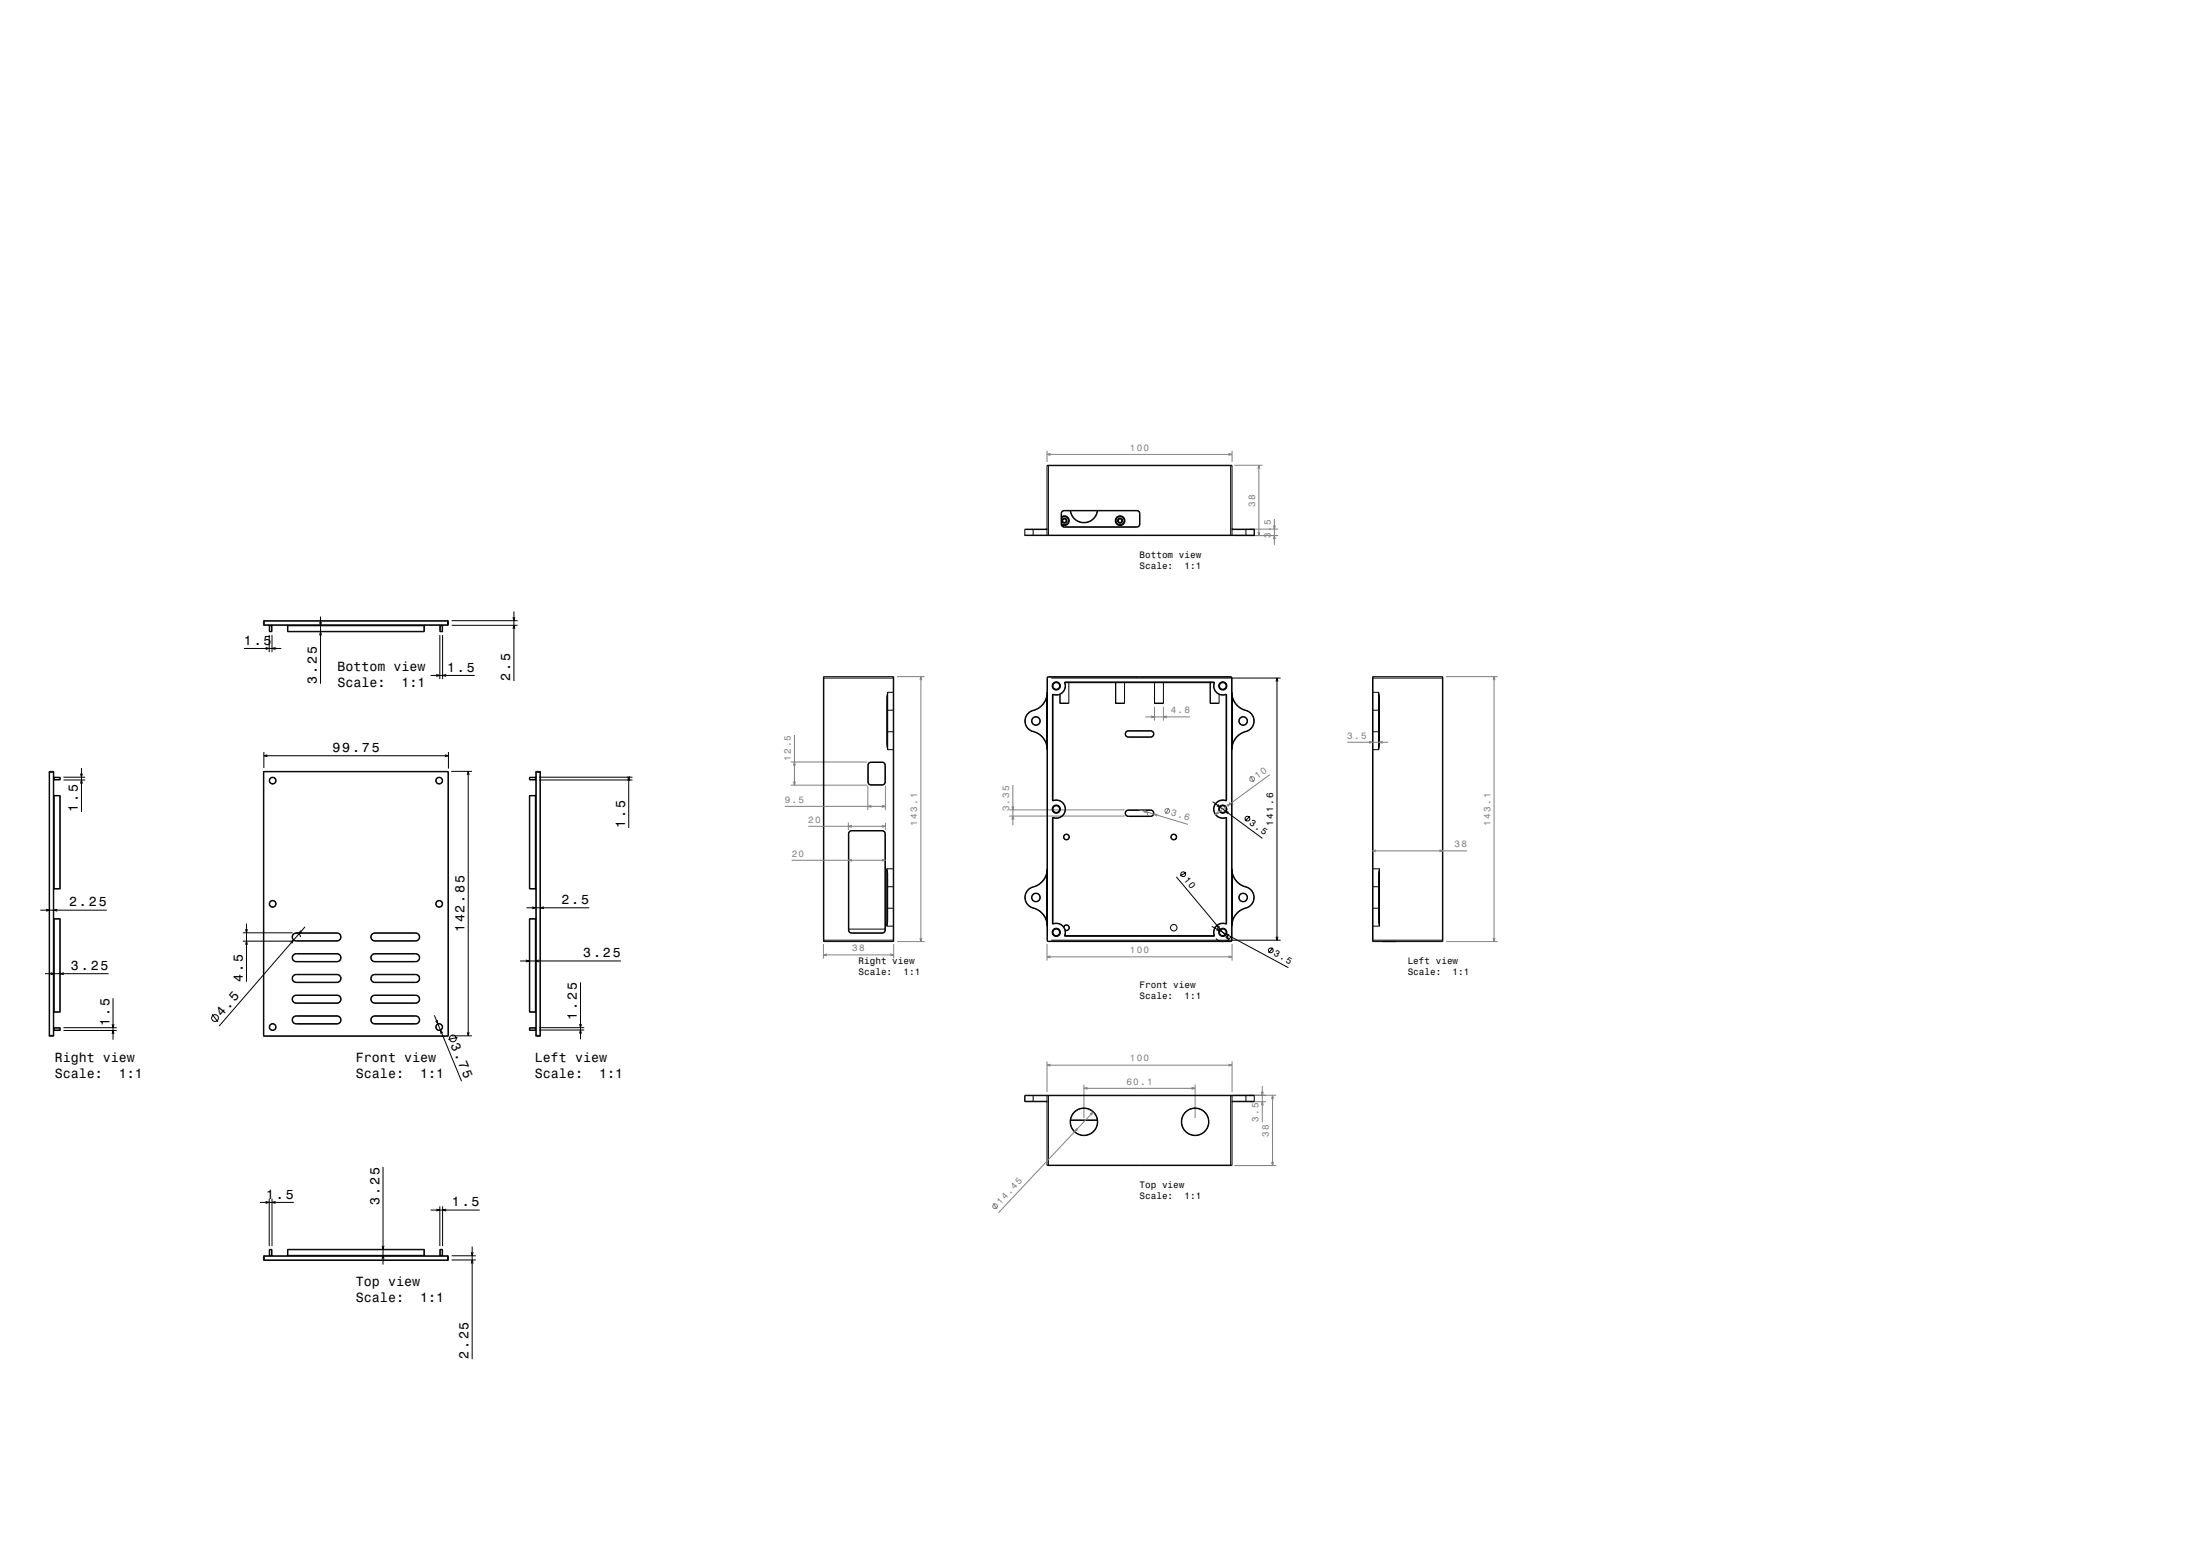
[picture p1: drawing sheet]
<svg xmlns="http://www.w3.org/2000/svg" width="1189mm" height="841mm" viewBox="0 0 1189 841" stroke-linecap="round" stroke-linejoin="round" font-family="sans-serif">
<g fill="none" stroke="#000" stroke-width=".54">
<path d="M566 252v37M566 252h100M567 251v38M665 251v38M666 252v37M573 277h1M573 277v6M574 279a2.6 2.6 0 0 1 4 2 2.6 2.6 0 0 1-4 2M574 280a2.1 2.1 0 0 1 3 0 2.1 2.1 0 0 1 0 3 2.1 2.1 0 0 1-3 0M574 279a2.4 2.4 0 0 1 3 1 2.4 2.4 0 0 1 0 3 2.4 2.4 0 0 1-3 0M574 277v6M575 276h-1v1"/>
<path d="M575 276h-1l-1 1M575 276h39M575 276h.1M578 276l1 2 2 2 2 2h3h3l2-2 1-2 1-2M579 276v2l2 2 2 2h3h2l3-2 1-2 1-2M614 276h1l1 1M614 276h2v1M614 276h.1M616 277v6M616 277h.1M554 289h124M554 286v3"/>
<path d="M554 286h11M558 286v3M566 286h-1M566 286h-12M573 283l1 1 1 1M573 283h1M574 283v1l1 1M575 285h39M575 285h.1M614 285h.1M616 283l-1 1-1 1M616 283h.1"/>
<path d="M616 283v1l-2 1M666 286h.1M666 286h12M673 286v3M678 286v3M142 338h1M142 336v2M142 336h100M142 338h100M143 335v3M143 335l-1 1M143 338h99"/>
<path d="M143 335h99M146 338v3M146 338h1M147 338v3M155 338l1 3M155 338v3M155 338h74M173 336v2l1-2M173 333v36M229 338v3M238 338v3M238 338h1"/>
<path d="M239 338v3M242 335v1M242 335v3M242 338h.1M242 336v2M244 338h36M244 335h36M277 333l1 2v-2M277 340l1-2v2M278 330v38M132 350h20M144 350h2l-2 1"/>
<path d="M146 341h.1M146 343v9M146 341h1M147 341h.1M147 343v9M149 350h-2l2 1M155 341h1M155 341h74M156 341h73M173 343v-2l1 2M229 341h.1M238 341h.1"/>
<path d="M238 343v24M238 341h1M239 341h.1M239 343v24M233 365h24M236 364l2 1h-2M241 364l-2 1h2M445 366h38M445 365v144M445 365h38M479 377h1M479 377v25"/>
<path d="M480 377v25M480 374v3M480 374l-1 3M480 374h3M480 374v31M483 365v144M566 377v-3l-1 3-1 3-3 2-3 2M566 377l-3 4-5 3M566 377h.1M566 377v25M566 366h.1M566 366v142"/>
<path d="M567 365l-1 1M567 366h-1M567 365h98M567 365v1M567 366h98M568 366h124M569 375v57M569 375h.1M573 380h5M573 370v1M573 375v5M575 369h1"/>
<path d="M575 369l1 2-2 3-2 1h-3M576 369h80M576 369v3l-2 2-2 1h-3M576 368l-1 1M576 368h.1M576 368h80M576 368v1M578 368v12M603 368v12M603 380h5M608 368v12M624 368v12"/>
<path d="M624 380h5M629 368v12M654 368v12M654 380h5M656 368v1M656 368h.1M656 369v3l1 2 3 1h3M656 369h.1M656 369v2l1 3 3 1h3M659 375v5M663 375h.1M663 375v57"/>
<path d="M665 365l1 1v142l-1 1M665 366h1v142h-1M665 365v1M666 377h.1M666 377v-3v3l2 3 2 2 3 2M666 377l3 4 4 3M666 377v25M690 368v-2l1 2M690 366v142M742 366h38M742 374h3M742 365v144"/>
<path d="M742 365h38M745 374v3M745 374l1 3M745 374v31M745 377h1M745 377v25M746 377v25M780 365v144M480 395h3M480 384h3M558 384l-3 2-1 3 1 4 3 2M558 395l3 2 3 2 1 2 1 4v-3"/>
<path d="M558 384h.1M558 395l5 2 3 5M558 395h.1M610 395a1.5 1.5 0 0 0-2 1 1.5 1.5 0 0 0 2 2M610 395a1.8 1.8 0 0 0-2 1 1.8 1.8 0 0 0 2 2M610 395h.1M610 398h.1M610 398h12M610 395h12M622 395a1.5 1.5 0 0 1 1 1 1.5 1.5 0 0 1-1 2M622 395a1.8 1.8 0 0 1 2 1 1.8 1.8 0 0 1-2 2M622 395h.1"/>
<path d="M622 398h.1M673 384l3 2 2 3-1 4-4 2M673 395l-4 2-3 5M673 395h.1M673 395l-3 2-2 2-2 3v3v-3M673 384l4 2 1 3-1 4-4 2M673 384h.1M742 384h3M742 395h3M27 417h2M27 417v143M27 417h.1"/>
<path d="M29 417h.1M29 417v143M29 420h4M29 420h3M29 420v1M32 420h1M32 420v1M34 420h12M44 418v2l1-2M44 415v24M142 417v142M143 417h99v143h-99z"/>
<path d="M143 406v9M143 408h99M143 417h-1M143 417h99M145 408h-2l2 1M240 408h2l-2 1M242 417h.1M242 406v9M242 417v142M244 417h11M253 419v-2l1 2M253 417v143"/>
<path d="M286 420h.1M286 420h3M286 420v1M289 420h-3M289 420v1M290 417h2M290 417v143M290 417h.1M291 420h51M292 417h.1M292 417v143M339 419l1 2v-2"/>
<path d="M340 420v27M469 413v9M469 413h.1M471 412h-2v1M471 412h-1l-1 1M471 412h6M471 412h.1M477 412h1l1 1M477 412h1v1M477 412h.1M478 413v9M478 413h1"/>
<path d="M479 413v9M479 402l1 3M479 402h1M480 402v3M480 405h3M566 402h.1M666 402h.1M742 405h3M745 402v3M745 402h1M746 402l-1 3M29 430h4"/>
<path d="M29 421h3M29 430h3M29 430v50M32 430h1M32 430v50M33 421h-4M33 421h-1M33 420v1M33 430v50M34 421h12M44 423v-2l1 2M286 421h3"/>
<path d="M286 421h.1M286 430v50M286 430h.1M286 430h3M289 430h-3M289 430v50M291 421h51M339 422l1-2v2M469 422v1l2 1M469 422h.1M469 422l1 1 1 1M471 424h6"/>
<path d="M471 424h.1M477 424h.1M478 422v1l-1 1M478 422h1M479 422l-1 2h-1M569 432v1M569 432h.1M569 433l2-1 2 1 2 2 1 2-1 2-1 2-3 1-2-1M569 432h3l2 1 1 2 1 2-1 2-1 2-2 1h-3M610 438a1.6 1.6 0 0 0-2 1 1.6 1.6 0 0 0 2 2M610 437a1.8 1.8 0 0 0-2 2 1.8 1.8 0 0 0 2 2M610 438h12"/>
<path d="M610 437v1M610 437h12M622 438a1.6 1.6 0 0 1 1 1 1.6 1.6 0 0 1-1 2M622 437a1.8 1.8 0 0 1 2 2 1.8 1.8 0 0 1-2 2M622 437v1M655 433l27 20M658 434l1 2-1-1M663 432h-3l-2 1-2 2v2v2l2 2 2 1h3M663 432v1M663 433l-3-1-2 1-1 2-1 2 1 2 1 2 2 1 3-1M663 432h.1M664 439l-2-1 2 2"/>
<path d="M459 450h.1M459 450v52M460 449h-1v1M460 449h17M460 449h.1M477 449h1v1M477 449h1l1 1M477 449h.1M478 450v52M478 450h1M479 450v52M569 442h.1"/>
<path d="M569 442v57M569 441v1M610 441h12M610 441h.1M622 441h.1M663 442h.1M663 441v1M663 442v57M676 441l-3 2M33 480h-4M33 480h-1M286 480h3"/>
<path d="M286 480h.1M479 469l1 3M479 469h4M479 469v31M480 479h3M480 472v25M480 472h.1M558 479l-3 2-1 4 1 3 3 3M558 479h.1M558 479l-3 2-1 4 1 3 3 2M565 472h1M566 472l-3 5-5 2"/>
<path d="M566 472v25M566 469v3M566 469l-1 4-1 2-3 3-3 1M636 474l28 33M641 471l-3 2M666 469v3M666 469v3l2 4 2 2 3 1M666 472l3 5 4 2M666 472v25M666 472h.1M673 479l3 2 2 4-1 3-4 2M673 479l4 2 1 4-1 3-4 3"/>
<path d="M673 479h.1M742 479h3M742 469h4M745 472h.1M745 472v25M746 469l-1 3M746 469v31M22 492h36M25 491l2 1h-2M29 496h4M29 496h3M29 480h3"/>
<path d="M29 496v51M31 491l-2 1h2M32 496h1M32 496v51M33 496v51M133 499v31M285 490h33M286 496v51M286 496h.1M286 496h3M288 490h2l-2 1M289 496h-3"/>
<path d="M289 496v51M294 490h-2l2 1M480 490h3M480 497l-1 3M480 497h.1M558 491l3 1 3 2 1 3 1 3v-3M558 490l5 3 3 4M558 490v1M566 497h-1M569 499h.1M569 499h3l2 1 2 3-1 2M569 499h3l2 1 2 3v2"/>
<path d="M663 499h-3l-3 1-1 2v3M663 499h.1M663 499h-3l-2 1-2 3v2M666 497v3M666 497h.1M673 490l-4 3-3 4M673 490v1M673 491l-3 1-2 2-2 3v3M742 490h3M745 497l1 3M745 497h.1M131 508h27"/>
<path d="M131 504h27M133 502v2l1-2M133 510v-2l1 2M157 509l2-1-1 2M160 504l2 1v1M160 504a2 2 0 0 0-2 2 2 2 0 0 0 2 2M160 504a2.3 2.3 0 0 0-2 2 2.3 2.3 0 0 0 2 2M160 515a2 2 0 0 0-2 2 2 2 0 0 0 2 2M160 515a2.3 2.3 0 0 0-2 2 2.3 2.3 0 0 0 2 3M160 508h22M160 504h22M160 504h.1"/>
<path d="M160 508h.1M160 515h.1M160 519v1M160 519h22M160 520h22M160 515h22M162 503v1l1-1M165 501l-47 53M182 504a2 2 0 0 1 2 2 2 2 0 0 1-2 2M182 504a2.3 2.3 0 0 1 2 2 2.3 2.3 0 0 1-2 2M182 515a2 2 0 0 1 2 2 2 2 0 0 1-2 2M182 515a2.3 2.3 0 0 1 2 2 2.3 2.3 0 0 1-2 3"/>
<path d="M182 504h.1M182 508h.1M182 515h.1M182 519v1M203 504a2 2 0 0 0-2 2 2 2 0 0 0 2 2M203 504a2.3 2.3 0 0 0-3 2 2.3 2.3 0 0 0 3 2M203 515a2 2 0 0 0-2 2 2 2 0 0 0 2 2M203 515a2.3 2.3 0 0 0-3 2 2.3 2.3 0 0 0 3 3M203 508h22M203 504h22M203 504h.1M203 508h.1"/>
<path d="M203 515h.1M203 519v1M203 519h22M203 520h22M203 515h22M225 504a2 2 0 0 1 2 2 2 2 0 0 1-2 2M225 504a2.3 2.3 0 0 1 2 2 2.3 2.3 0 0 1-2 2M225 515a2 2 0 0 1 2 2 2 2 0 0 1-2 2M225 515a2.3 2.3 0 0 1 2 2 2.3 2.3 0 0 1-2 3M225 504h.1M225 508h.1M225 515h.1"/>
<path d="M225 519v1M281 519h55M284 519h2l-2 1M291 519h-2l2 1M445 508h38M445 509h38M459 502v1l1 1M459 502h.1M459 502h19M460 504h17M460 504h.1M477 504h.1"/>
<path d="M478 502v1l-1 1M478 502h1M479 502l-1 2h-1M479 500h4M566 508l1 1M566 508h.1M566 508h1M567 508h98M567 509h98M567 508v1M568 508h124M575 501a1.6 1.6 0 0 1 2-1 1.6 1.6 0 0 1 1 2 1.6 1.6 0 0 1-2 1"/>
<path d="M575 501a1.3 1.3 0 0 1 2-1 1.3 1.3 0 0 1 1 2 1.3 1.3 0 0 1-2 0M575 505l1 1M576 505h80M576 505h-1M576 505v1M576 506h80M576 506h.1M655 500l41 23M656 506h.1M656 505h.1M656 505v1M658 501l1 2-2-1"/>
<path d="M659 501l-1-1v2M663 506l1 1-2-1M664 505l-2-1 2 2M665 508v1M665 506l-1 2-3 1-2-1-2-1M688 512l-2 3M690 506v2l1-2M742 508h38M742 500h4M742 509h38M24 526h35M27 525l2 1h-2"/>
<path d="M34 525l-1 1h1M61 539v23M160 527a2 2 0 0 0-2 2 2 2 0 0 0 2 2M160 526a2.2 2.2 0 0 0-2 3 2.2 2.2 0 0 0 2 2M160 538a2 2 0 0 0-2 2 2 2 0 0 0 2 2M160 537a2.2 2.2 0 0 0-2 3 2.2 2.2 0 0 0 2 2M160 526v1M160 531h.1M160 537v1M160 531h22M160 527h22M160 526h22"/>
<path d="M160 538h22M160 537h22M182 527a2 2 0 0 1 2 2 2 2 0 0 1-2 2M182 526a2.2 2.2 0 0 1 2 3 2.2 2.2 0 0 1-2 2M182 538a2 2 0 0 1 2 2 2 2 0 0 1-2 2M182 537a2.2 2.2 0 0 1 2 3 2.2 2.2 0 0 1-2 2M182 526v1M182 531h.1M182 537v1M203 527a2 2 0 0 0-2 2 2 2 0 0 0 2 2M203 526a2.2 2.2 0 0 0-3 3 2.2 2.2 0 0 0 3 2M203 538a2 2 0 0 0-2 2 2 2 0 0 0 2 2"/>
<path d="M203 537a2.2 2.2 0 0 0-3 3 2.2 2.2 0 0 0 3 2M203 526v1M203 531h.1M203 537v1M203 531h22M203 527h22M203 526h22M203 538h22M203 537h22M225 527a2 2 0 0 1 2 2 2 2 0 0 1-2 2M225 526a2.2 2.2 0 0 1 2 3 2.2 2.2 0 0 1-2 2M225 538a2 2 0 0 1 2 2 2 2 0 0 1-2 2"/>
<path d="M225 537a2.2 2.2 0 0 1 2 3 2.2 2.2 0 0 1-2 2M225 526v1M225 531h.1M225 537v1M314 531v30M27 560h2M27 560h.1M29 560h.1M29 555h4M29 555h3M29 557h3M29 547h3"/>
<path d="M29 555v2M32 555h1M32 555v2M33 556l-4 1M33 556l-1 1M33 547h-4M33 547h-1M33 555v1M34 555h29M34 557h29M61 559v-2l1 2M61 553v2l1-2"/>
<path d="M115 548l3 4M142 559l1 1M143 560h99M160 549a2.3 2.3 0 0 0-2 2 2.3 2.3 0 0 0 2 2M160 549a2 2 0 0 0-2 2 2 2 0 0 0 2 2M160 542h.1M160 549h.1M160 553h.1M160 542h22M160 549h22M160 553h22M182 549a2.3 2.3 0 0 1 2 2 2.3 2.3 0 0 1-2 2"/>
<path d="M182 549a2 2 0 0 1 2 2 2 2 0 0 1-2 2M182 542h.1M182 549h.1M182 553h.1M203 549a2 2 0 0 0-2 2 2 2 0 0 0 2 2M203 549a2.3 2.3 0 0 0-3 2 2.3 2.3 0 0 0 3 2M203 542h.1M203 549h.1M203 553h.1M203 542h22M203 549h22M203 553h22"/>
<path d="M225 549a2 2 0 0 1 2 2 2 2 0 0 1-2 2M225 549a2.3 2.3 0 0 1 2 2 2.3 2.3 0 0 1-2 2M225 542h.1M225 549h.1M225 553h.1M235 548l14 36M236 551l1 2-2-2M239 558l-1-2v2M242 559v1M244 560h11M253 558v2l1-2M286 547h3"/>
<path d="M286 547h.1M286 556l3 1M286 556v1M286 555v1M286 555h.1M286 555h3M286 557h3M286 555v2M289 555h-3M289 555v2M290 560h.1M290 560h2"/>
<path d="M291 556h25M291 555h25M292 560h.1M313 553l1 2v-2M313 558l1-2v2M247 560l-5 1M554 595h12M554 592h124M554 592v3M558 592v3M566 595h.1M566 592v37"/>
<path d="M567 592v38M665 592v38M666 592v37M666 595h.1M673 592v3M678 595h-12M678 592v3M579 605h14M207 630v53M566 629h100M141 649h18M144 649h2l-2 1"/>
<path d="M146 647v26M147 647v26M149 649h-2l2 1M233 654h26M236 653l2 1h-2M238 652v21M239 652v21M241 653l-2 1h2M142 679v2M142 679h100M143 678l-1 1M143 678v3"/>
<path d="M143 678h99M146 675v3M146 678h1M146 675h1M146 675h.1M147 675v3M147 675h.1M155 678h74M155 675h74M155 675v3M156 675l-1 3M156 675h-1"/>
<path d="M156 675h73M206 680l1-2 1 2M206 673l1 2 1-2M229 675v3M229 675h.1M238 675v3M238 678h1M238 675h1M238 675h.1M239 675v3M239 675h.1M242 678v1"/>
<path d="M242 678v3M242 679v2M244 678h13M255 676v2l1-2M255 673v61M142 681h1M142 681h100M143 681h99M242 681h.1M244 681h13M255 682v-1l1 1"/>
<circle cx="575" cy="281" r=".9"/>
<circle cx="575" cy="281" r="1.2"/>
<circle cx="575" cy="281" r="1.4"/>
<circle cx="605" cy="281" r=".9"/>
<circle cx="605" cy="281" r="2.6"/>
<circle cx="605" cy="281" r="1.4"/>
<circle cx="605" cy="281" r="1.1"/>
<circle cx="605" cy="281" r="2.4"/>
<circle cx="605" cy="281" r="2.1"/>
<circle cx="571" cy="370" r="2.2"/>
<circle cx="571" cy="370" r="2"/>
<circle cx="571" cy="370" r="1.7"/>
<circle cx="661" cy="370" r="2"/>
<circle cx="661" cy="370" r="2.2"/>
<circle cx="661" cy="370" r="1.8"/>
<circle cx="560" cy="389" r="2.4"/>
<circle cx="560" cy="389" r="2.1"/>
<circle cx="672" cy="389" r="2.4"/>
<circle cx="672" cy="389" r="2.1"/>
<circle cx="147" cy="422" r="1.6"/>
<circle cx="147" cy="422" r="1.9"/>
<circle cx="237" cy="422" r="1.6"/>
<circle cx="237" cy="422" r="1.9"/>
<circle cx="571" cy="437" r="2.2"/>
<circle cx="571" cy="437" r="2"/>
<circle cx="571" cy="437" r="1.7"/>
<circle cx="661" cy="437" r="2"/>
<circle cx="661" cy="437" r="2.2"/>
<circle cx="661" cy="437" r="1.8"/>
<circle cx="576" cy="452" r="1.3"/>
<circle cx="576" cy="452" r="1.6"/>
<circle cx="634" cy="452" r="1.3"/>
<circle cx="634" cy="452" r="1.6"/>
<circle cx="674" cy="442" r="1.3"/>
<circle cx="639" cy="472" r="1.3"/>
<circle cx="147" cy="488" r="1.6"/>
<circle cx="147" cy="488" r="1.9"/>
<circle cx="237" cy="488" r="1.6"/>
<circle cx="237" cy="488" r="1.9"/>
<circle cx="560" cy="485" r="2.4"/>
<circle cx="560" cy="485" r="2.1"/>
<circle cx="672" cy="485" r="2.4"/>
<circle cx="672" cy="485" r="2.1"/>
<circle cx="571" cy="504" r="2.2"/>
<circle cx="571" cy="504" r="1.7"/>
<circle cx="571" cy="504" r="2"/>
<circle cx="634" cy="501" r="1.8"/>
<circle cx="661" cy="504" r="2"/>
<circle cx="661" cy="504" r="2.2"/>
<circle cx="661" cy="504" r="1.8"/>
<circle cx="687" cy="513" r="1.3"/>
<circle cx="116" cy="550" r="1.8"/>
<circle cx="147" cy="555" r="1.9"/>
<circle cx="147" cy="555" r="1.6"/>
<circle cx="237" cy="555" r="1.9"/>
<circle cx="237" cy="555" r="1.6"/>
<circle cx="245" cy="561" r="1.8"/>
<circle cx="586" cy="606" r="7"/>
<circle cx="646" cy="606" r="7"/>
</g>
<g fill="none" stroke="#808080" stroke-width=".54">
<path d="M566 243v7M566 245h100M568 245h-2l2 1M664 245h2l-2 1M666 243v7M667 251h15M680 253v-2l1 2M680 251v38M667 289h24M675 286h16M680 287v2l1-2M688 284l1 2v-2"/>
<path d="M688 291l1-2v2M689 280v14M485 365h15M497 367l1-2v2M498 365v144M782 365h27M807 367v-2l1 2M807 365v144M429 397v27M619 387h24M622 387h2l-2 1M624 382v7"/>
<path d="M629 382v7M631 387h-2l2 1M427 412h42M429 414v-2l1 2M676 419l1 3M686 418l-29 22M728 401h22M740 400l2 1h-2M747 400l-2 1h2M424 436h55M427 424h42M429 422v2l1-2"/>
<path d="M469 424v14M471 435l-2 1h2M477 435l2 1h-2M479 424v14M545 437h63M547 436v1l1-1M547 424v22M615 437l27 8M618 438l2 1h-2M620 438l1 3M626 440h-2l1 1M632 436l-2 4"/>
<path d="M658 438l-1 2 2-1M663 435l2-1-1 2M664 433l2 3M437 446h42M459 444v4M460 446h-1l1 1M477 446h2l-2 1M479 444v4M545 441h63M547 443v-2l1 2M742 460h51M744 459l-2 1h2"/>
<path d="M778 459l2 1h-2M428 465h51M460 464l-1 1h1M477 464l2 1h-2M445 510v8M445 516h38M447 515l-2 1h2M481 515l2 1h-2M483 510v8M485 509h15M497 507l1 2v-2M566 510v9"/>
<path d="M566 517h100M568 516l-2 1h2M664 516l2 1h-2M666 510v9M782 509h27M807 507v2l1-2M566 573v17M566 575h100M568 575h-2l2 1M664 575h2l-2 1M666 573v17M586 586v18"/>
<path d="M586 588h60M588 587l-2 1h2M644 587l2 1h-2M646 586v18M667 592h23M675 595h9M682 590v2l1-2M682 597v-2l1 2M682 587v19M687 594l1-2v2M688 592v38M582 609l-1 2 2-1"/>
<path d="M589 602l2-1-1 1M591 601l-51 54M667 630h23M687 628l1 2v-2M537 650l2 3"/>
<circle cx="631" cy="438" r="1.3"/>
<circle cx="677" cy="421" r="1.3"/>
<circle cx="538" cy="652" r="1.3"/>
</g>
<g font-size="7.2">
<text x="132" y="348">1.5</text>
<text x="182" y="362">Bottom view</text>
<text x="242" y="363">1.5</text>
<text x="171" y="369" transform="rotate(-90 171 369)">3.25</text>
<text x="182" y="371">Scale:</text>
<text x="217" y="371">1:1</text>
<text x="276" y="368" transform="rotate(-90 276 368)">2.5</text>
<text x="180" y="406">99.75</text>
<text x="42" y="439" transform="rotate(-90 42 439)">1.5</text>
<text x="338" y="447" transform="rotate(-90 338 447)">1.5</text>
<text x="37" y="490">2.25</text>
<text x="303" y="488">2.5</text>
<text x="251" y="504" transform="rotate(-90 251 504)">142.85</text>
<text x="315" y="517">3.25</text>
<text x="38" y="524">3.25</text>
<text x="131" y="530" transform="rotate(-90 131 530)">4.5</text>
<text x="120" y="549" transform="rotate(-49 120 549)">4.5</text>
<text x="312" y="551" transform="rotate(-90 312 551)">1.25</text>
<text x="59" y="554" transform="rotate(-90 59 554)">1.5</text>
<text x="244" y="564" transform="rotate(68 244 564)">3.75</text>
<text x="30" y="574">Right view</text>
<text x="192" y="574">Front view</text>
<text x="289" y="574">Left view</text>
<text x="30" y="582">Scale:</text>
<text x="64" y="582">1:1</text>
<text x="192" y="582">Scale:</text>
<text x="227" y="582">1:1</text>
<text x="289" y="582">Scale:</text>
<text x="324" y="582">1:1</text>
<text x="144" y="647">1.5</text>
<text x="205" y="651" transform="rotate(-90 205 651)">3.25</text>
<text x="244" y="652">1.5</text>
<text x="192" y="695">Top view</text>
<text x="192" y="703">Scale:</text>
<text x="227" y="703">1:1</text>
<text x="253" y="734" transform="rotate(-90 253 734)">2.25</text>
</g>
<g font-size="5.1" fill="#808080">
<text x="680" y="421" transform="rotate(-36 680 421)">10</text>
<text x="633" y="440" transform="rotate(17 633 440)">3.6</text>
</g>
<g font-size="5.1">
<text x="675" y="445" transform="rotate(36 675 445)">3.5</text>
<text x="640" y="475" transform="rotate(50 640 475)">10</text>
</g>
<g font-size="5" fill="#808080">
<text x="611" y="243">100</text>
<text x="678" y="274" transform="rotate(-90 678 274)">38</text>
<text x="687" y="291" transform="rotate(-90 687 291)">3.5</text>
<text x="633" y="385">4.8</text>
<text x="728" y="399">3.5</text>
<text x="427" y="411" transform="rotate(-90 427 411)">12.5</text>
<text x="424" y="434">9.5</text>
<text x="545" y="438" transform="rotate(-90 545 438)">3.35</text>
<text x="437" y="444">20</text>
<text x="496" y="446" transform="rotate(-90 496 446)">143.1</text>
<text x="805" y="446" transform="rotate(-90 805 446)">143.1</text>
<text x="786" y="458">38</text>
<text x="428" y="463">20</text>
<text x="461" y="514">38</text>
<text x="611" y="515">100</text>
<text x="611" y="573">100</text>
<text x="609" y="586">60.1</text>
<text x="680" y="606" transform="rotate(-90 680 606)">3.5</text>
<text x="686" y="614" transform="rotate(-90 686 614)">38</text>
<text x="541" y="651" transform="rotate(-47 541 651)">14.45</text>
</g>
<g font-size="5">
<text x="616" y="301">Bottom view</text>
<text x="616" y="307">Scale:</text>
<text x="640" y="307">1:1</text>
<text x="688" y="446" transform="rotate(-90 688 446)">141.6</text>
<text x="688" y="516" transform="rotate(28 688 516)">3.5</text>
<text x="464" y="520">Right view</text>
<text x="761" y="520">Left view</text>
<text x="464" y="527">Scale:</text>
<text x="488" y="527">1:1</text>
<text x="761" y="527">Scale:</text>
<text x="785" y="527">1:1</text>
<text x="616" y="533">Front view</text>
<text x="616" y="540">Scale:</text>
<text x="640" y="540">1:1</text>
<text x="616" y="641">Top view</text>
<text x="616" y="647">Scale:</text>
<text x="640" y="647">1:1</text>
</g>
</svg>
